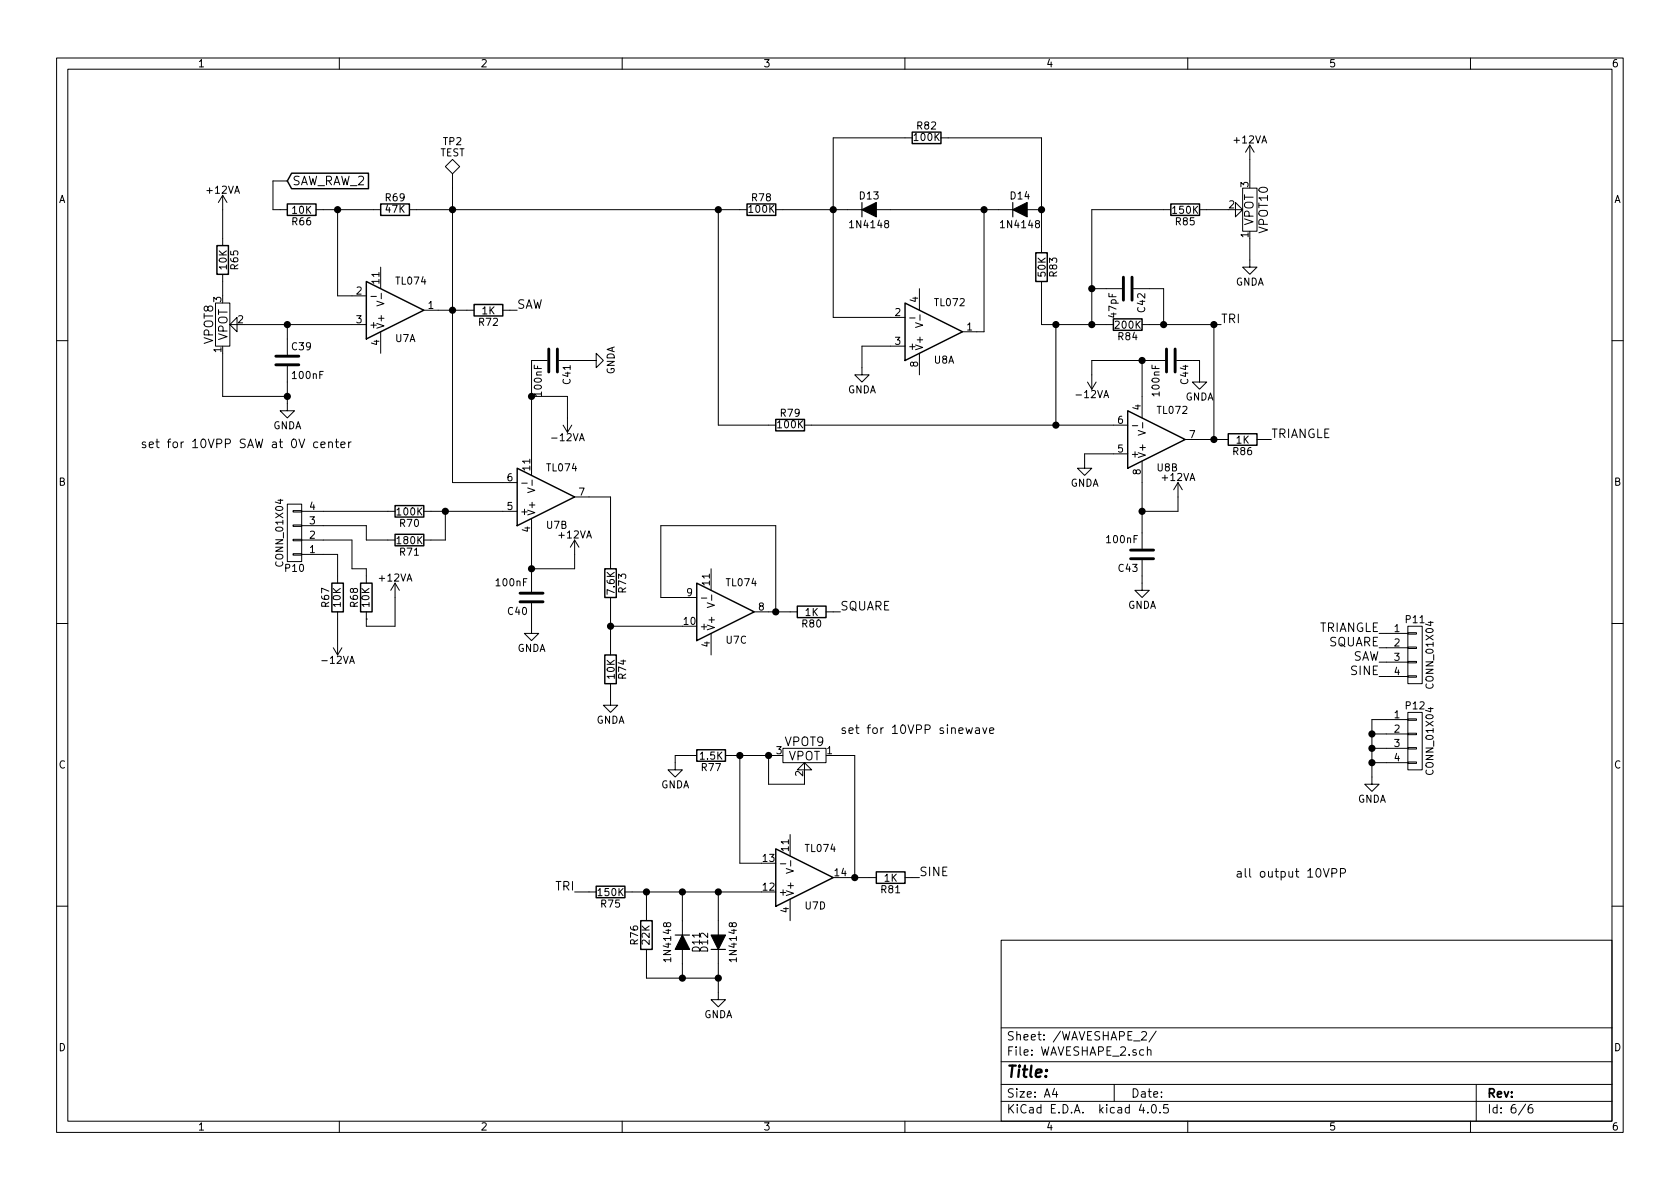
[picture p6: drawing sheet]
<svg xmlns="http://www.w3.org/2000/svg" width="297mm" height="210mm" viewBox="0 0 297 210" stroke-linecap="round" stroke-linejoin="round" font-family="sans-serif">
<g fill="none" stroke="#000" stroke-width=".18">
<path d="M10 10.3h277v189.9h-277zM12 12.2h273v186.1h-273zM60 10.3v1.9M110 10.3v1.9M160 10.3v1.9M210 10.3v1.9M260 10.3v1.9M39.4 34.5v8.9M39.4 34.5l-.8 1.3M39.4 34.5l.7 1.3M50.8 32h-2.5v5.1h2.5M55.9 37.1h11.4"/>
<path d="M59.7 37.1v15.2h5.1M72.4 37.1h59.7M80 28.2l1.3 1.3-1.3 1.2-1.3-1.2zM80 30.7v54.6h11.4M127 37.1v38.1h10.2M137.2 37.1h46.9M161.3 24.4h-14v31.7h12.7M166.4 24.4h17.7v20.3M174 37.1v21.6h-3.8M207 37.1h-14v20.3M212.1 37.1h5.1M218.4 37.1h1.3l-1.3-1.3v2.5l1.3-1.2"/>
<path d="M219.7 33.3h2.5v7.6h-2.5zM221 25.6v6.4M221 25.6l-.8 1.3M221 25.6l.7 1.3M38.1 53.6h2.5v7.6h-2.5zM39.4 48.5v3.8M40.6 57.4l1.3 1.3v-2.6l-1.3 1.3h1.3M43.2 57.4h21.6M50.8 57.4v5.3M65.6 52.4h.9M66.6 53.3l1.3 .4-1.3 .4M67.3 47.2v3.8"/>
<path d="M67.3 58.7v3.8M67.4 51.9v.9M74.9 54.9h8.9M88.9 54.9h2.5M160.8 56.2h1M161.9 57.1l1.2 .4-1.2 .4M162.6 51v3.9M162.7 55.7v.9M184.1 49.8v7.6h12.7M186.7 57.4v17.8M193 51h5.4M200.4 51h5.3v6.4"/>
<path d="M201.9 57.4h14M214.6 57.4v20.3M221 42.2v5h1.2l-1.2 1.3-1.3-1.3h1.3M10 60.2h2M25.7 78.2h-.3l-.3 .2 .1 .2 .5 .1v.4h-.6M26.4 78.7l.7-.2v-.3h-.5l-.2 .2 .1 .7h.6M27.6 78.2h.5M27.8 77.6v1.4l.3 .2M29.6 78.2h.6M39.4 62.5v7.6h11.4M50.8 64.8v7.8h1.3l-1.3 1.3-1.3-1.3h1.3M62.1 78.2h-.3l-.2 .3"/>
<path d="M94 70.1h6.3v6.3M96.8 63.7h-2.8v20.4M98.8 63.7h6.6v-1.2l1.3 1.2-1.3 1.3v-1.3M99.6 75.2l.7 1.2M101.1 75.2l-.8 1.2M142.2 75.2h57.2M160 61.2h-7.6v5.1h1.3l-1.3 1.3-1.3-1.3h1.3M162.6 62.5v3.8M192.3 67.6l.7 1.2M193.8 67.6l-.8 1.2M200.2 75.3h1M201.2 76.1l1.3 .4-1.3 .5"/>
<path d="M201.9 63.7v10.2M202 74.7v1M206 63.7h-13v5.1M208 63.7h4.1v3.9h1.3l-1.3 1.2-1.3-1.2h1.3M209.5 77.7h7.7M222.2 77.7h2.6M285 60.2h2M50.8 89.1h2.5v10.2h-2.5zM51.8 90.3h1.5v.2h-1.5zM51.8 92.8h1.5v.3h-1.5zM51.8 95.4h1.5v.2h-1.5zM51.8 97.9h1.5v.3h-1.5z"/>
<path d="M53.3 90.4h16.5M53.3 95.5h8.9v5.1h2.6v2.5M53.3 93h11.5v2.5h5M53.3 98h6.4v5.1M74.9 90.4h16.5M78.7 90.4v5.1h-3.8M92.3 85.4h.9M93.3 86.3l1.3 .4-1.3 .4M94 91.7v12.9M94.1 84.9v.9M101.6 87.9h6.3v12.7M101.6 95.5l-.8 1.3"/>
<path d="M101.6 95.5v5.1h-7.6M101.6 95.5l.8 1.3M199.4 80.3h-7.6v2.5h1.2l-1.2 1.3-1.3-1.3h1.3M201.9 99.1v5.3h1.3l-1.3 1.3-1.2-1.3h1.2M201.9 81.5v15.5M208.3 85.3v5.1h-6.4M208.3 85.3l-.8 1.3M208.3 85.3l.7 1.3M10 110.3h2M58.9 114.5l.8 1.3M59.7 108.2v7.6M60.5 114.5l-.8 1.3"/>
<path d="M64.8 109.5h.1M69.8 103.1v7.6h-5v-2.5M69.8 103.1l-.7 1.3M69.8 103.1l.8 1.3M94 106.7v5.3h1.2l-1.2 1.3-1.3-1.3h1.3M107.9 105.7v10.1M107.9 110.7h12.7M123.2 105.7h-6.4v-12.7h20.4v15.2M124 105.8h1M125 106.6l1.3 .4-1.3 .4M125.7 100.6v3.8M125.7 112v3.8"/>
<path d="M125.8 105.2v1M133.3 108.2h7.7M146 108.2h2.6M243.8 112h5.1M243.8 114.5h5.1M243.8 117.1h5.1M243.8 119.6h5.1M248.9 119.5h1.5v.3h-1.5zM248.9 117h1.5v.2h-1.5zM248.9 114.4h1.5v.3h-1.5zM248.9 111.9h1.5v.2h-1.5zM248.9 110.7h2.6v10.2h-2.6z"/>
<path d="M285 110.3h2M107.9 120.9v3.8h1.3l-1.3 1.3-1.2-1.3h1.2M123.2 133.6h-3.8v2.5h1.2l-1.2 1.3-1.3-1.3h1.3M128.3 133.6h8.9M130.8 133.6v19h3.8M135.9 133.6v5.1h6.3v-1.3M138.4 132.3h7.6v2.6h-7.6zM142.2 134.9l1.3 1.2h-2.5l1.2-1.2v1.2M147.3 133.6h3.8v21.6M170.8 128.7l.3 1 .2-.7 .4 .7 .2-1M172.5 128.8h.6l.1 .9M173.2 129.1h-.5a.3 .3 0 0 0-.3 .3 .3 .3 0 0 0 .3 .3l.5-.1"/>
<path d="M173.8 128.7l.3 1 .4-1M175 129.2l.7-.1-.1-.3-.4-.1-.2 .2 .1 .7h.5M242.6 129.8h6.3M242.6 132.3h6.3M242.6 134.9h6.3M248.9 134.7h1.5v.3h-1.5zM248.9 132.2h1.5v.3h-1.5zM248.9 129.7h1.5v.2h-1.5zM248.9 127.1h1.5v.3h-1.5zM248.9 126h2.6v10.1h-2.6zM248.9 127.2h-6.3v11.5h1.2l-1.2 1.2-1.3-1.2h1.3M101.6 157.7h3.8"/>
<path d="M110.5 157.7h24.1M114.3 157.7v5.1M120.6 157.7v15.3M127 157.7v19.1h1.3l-1.3 1.2-1.3-1.2h1.3M138 152.7h.9M139 153.6l1.3 .4-1.3 .4M139.7 147.6v3.8M139.7 159v3.8M139.8 152.2v1M149.9 155.2h5M160 155.2h2.6M234 153.6l.5 1.5 .5-1.5"/>
<path d="M235.5 154.4l.7-.1 .2-.2-.1-.4-.2-.1h-.6v1.5M237 154.4l.7-.1 .2-.2-.1-.4-.2-.1h-.6v1.5M10 160.2h2M114.3 167.9v5.1h12.7M177 166.3h108v32h-108zM285 160.2h2M60 198.3v1.9M110 198.3v1.9M160 198.3v1.9M177 194.8h108M177 191.8h108M177 187.8h108"/>
<path d="M177 181.8h108M186.4 192.5l-.3 1h.9M186.8 193v1M197 191.8v3M201.8 195.2l-.4 1.1h1M201.9 182.6l.2-.2h.3l.3 .4-.9 1.1h.9M202.9 185.7l.2-.1 .4 .1v.9M202.9 185.1v1.5M202.9 196.7v.1M203.8 195.4l.1-.1a.81 .81 0 0 1 .6 .6 .81 .81 0 0 1-.3 .8l-.1 .1a.8 .8 0 0 1-.6-.6 .8 .8 0 0 1 .3-.8zM204.4 182.3l-1.3 2M205.1 196.7v.1"/>
<path d="M206.5 195.3h-.7l-.1 .7 .2-.1 .5 .1 .2 .2-.1 .5-.2 .1-.6-.1M210 198.3v1.9M260 198.3v1.9M261 191.8v6.5M269.7 195.2l-1.2 2M270.9 195.3a.59 .59 0 0 0-.7 .7l.1 .7 .2 .1 .5-.1v-.5l-.1-.2-.4-.1-.3 .3"/>
</g>
<g fill="none" stroke="#000" stroke-width=".25">
<path d="M50.8 36.1h5.1v2h-5.1zM51.6 30.6h13.6v2.8h-13.6l-.8-1.4zM67.3 36.1h5.1v2h-5.1zM132.1 36.1h5.1v2h-5.1zM161.3 23.4h5.1v2h-5.1zM207 36.1h5.1v2h-5.1zM38.4 43.4h2v5.1h-2zM64.8 49.8l10.1 5.1-10.1 5zM83.8 53.8h5.1v2.1h-5.1zM160 53.6l10.2 5.1-10.2 5zM183.1 44.7h2.1v5.1h-2.1zM196.8 56.4h5.1v2h-5.1z"/>
<path d="M137.2 74.2h5v2h-5zM199.4 72.6l10.1 5.1-10.1 5.1zM217.2 76.7h5v2h-5zM69.8 89.4h5.1v2h-5.1zM69.8 94.5h5.1v2h-5.1zM91.4 82.8l10.2 5.1-10.2 5.1zM58.7 103.1h2v5.1h-2zM63.8 103.1h2v5.1h-2zM106.9 115.8h2.1v5.1h-2.1zM106.9 100.6h2.1v5.1h-2.1zM123.2 103.1l10.1 5.1-10.1 5.1zM141 107.2h5v2h-5z"/>
<path d="M123.2 132.6h5.1v2h-5.1zM105.4 156.7h5.1v2h-5.1zM137.2 150.1l10.1 5.1-10.1 5.1zM154.9 154.2h5.1v2h-5.1zM113.3 162.8h2v5.1h-2z"/>
</g>
<path d="M198.6 49v4.1M200.2 49v4.1M48.8 64.5h4M48.8 63h4M97 61.7v4.1M98.6 61.7v4.1M206.2 61.7v4.1M207.8 61.7v4.1M199.9 97.3h4.1M199.9 98.8h4.1M91.9 104.9h4.1M91.9 106.4h4.1" fill="none" stroke="#000" stroke-width=".51"/>
<path d="M152.4 35.8v2.5M179.1 35.8v2.5M119.4 165.3h2.5M125.7 167.9h2.6" fill="none" stroke="#000" stroke-width=".2"/>
<path d="M152.4 37.1l2.5-1.3v2.5zM179.1 37.1l2.5-1.3v2.5zM120.6 165.3l1.3 2.6h-2.5zM125.7 165.3h2.6l-1.3 2.6z" fill="#000" stroke="#000" stroke-width=".2"/>
<g fill="#000" stroke="#000" stroke-width=".25">
<circle cx="59.7" cy="37.1" r=".51"/>
<circle cx="80" cy="37.1" r=".51"/>
<circle cx="127" cy="37.1" r=".51"/>
<circle cx="147.3" cy="37.1" r=".51"/>
<circle cx="174" cy="37.1" r=".51"/>
<circle cx="184.2" cy="37.1" r=".51"/>
<circle cx="50.8" cy="57.4" r=".51"/>
<circle cx="80" cy="54.9" r=".51"/>
<circle cx="186.7" cy="57.4" r=".51"/>
<circle cx="193" cy="51" r=".51"/>
<circle cx="193" cy="57.4" r=".51"/>
<circle cx="205.7" cy="57.4" r=".51"/>
<circle cx="214.6" cy="57.4" r=".51"/>
<circle cx="50.8" cy="70.1" r=".51"/>
<circle cx="94" cy="70.1" r=".51"/>
<circle cx="186.7" cy="75.2" r=".51"/>
<circle cx="201.9" cy="63.7" r=".51"/>
<circle cx="214.6" cy="77.7" r=".51"/>
<circle cx="78.7" cy="90.4" r=".51"/>
<circle cx="201.9" cy="90.4" r=".51"/>
<circle cx="94" cy="100.6" r=".51"/>
<circle cx="108" cy="110.7" r=".51"/>
<circle cx="137.2" cy="108.2" r=".51"/>
<circle cx="130.8" cy="133.6" r=".51"/>
<circle cx="135.9" cy="133.6" r=".51"/>
<circle cx="242.6" cy="132.3" r=".51"/>
<circle cx="242.6" cy="129.8" r=".51"/>
<circle cx="242.6" cy="134.9" r=".51"/>
<circle cx="114.3" cy="157.7" r=".51"/>
<circle cx="120.7" cy="157.7" r=".51"/>
<circle cx="127" cy="157.7" r=".51"/>
<circle cx="151.1" cy="155.2" r=".51"/>
<circle cx="120.7" cy="173" r=".51"/>
<circle cx="127" cy="173" r=".51"/>
</g>
<text font-size="2.8" x="178" y="190.5">Title:</text>
<g font-size="2.1">
<text x="51.7" y="32.8">SAW_RAW_2</text>
<text x="221.6" y="40" transform="rotate(-90 221.6 40)">VPOT</text>
<text x="224.2" y="41.1" transform="rotate(-90 224.2 41.1)">VPOT10</text>
<text x="91.4" y="54.6">SAW</text>
<text x="215.9" y="57.1">TRI</text>
<text x="37.7" y="60.9" transform="rotate(-90 37.7 60.9)">VPOT8</text>
<text x="40.2" y="60.3" transform="rotate(-90 40.2 60.3)">VPOT</text>
<text x="224.8" y="77.5">TRIANGLE</text>
<text x="30.4" y="79.2">set for 10VPP SAW at 0V center</text>
<text x="148.6" y="107.9">SQUARE</text>
<text x="233" y="111.8">TRIANGLE</text>
<text x="234.8" y="114.3">SQUARE</text>
<text x="238.9" y="116.8">SAW</text>
<text x="238.9" y="119.4">SINE</text>
<text x="138.7" y="131.9">VPOT9</text>
<text x="148.6" y="129.8">set for 10VPP sinewave</text>
<text x="139.3" y="134.5">VPOT</text>
<text x="162.6" y="154.9">SINE</text>
<text x="218.4" y="155.2">all output 10VPP</text>
<text x="98.2" y="157.5">TRI</text>
<text x="178" y="184">Sheet: /WAVESHAPE_2/</text>
<text x="178" y="186.7">File: WAVESHAPE_2.sch</text>
<text x="178" y="196.9">KiCad E.D.A. kicad 4.0.5</text>
<text x="178" y="194.1">Size: A4</text>
<text x="200" y="194.1">Date:</text>
<text x="263" y="194.1">Rev:</text>
<text x="263" y="196.9">Id: 6/6</text>
</g>
<g font-size="1.8">
<text x="35" y="11.9">1</text>
<text x="85" y="11.9">2</text>
<text x="135" y="11.9">3</text>
<text x="185" y="11.9">4</text>
<text x="235" y="11.9">5</text>
<text x="285" y="11.9">6</text>
<text x="162.2" y="22.9">R82</text>
<text x="77.7" y="27.6">TEST</text>
<text x="78.4" y="25.6">TP2</text>
<text x="161.7" y="24.9">100K</text>
<text x="218.3" y="25.3">+12VA</text>
<text x="10.4" y="35.9">A</text>
<text x="36.7" y="34.2">+12VA</text>
<text x="68.2" y="35.6">R69</text>
<text x="133" y="35.6">R78</text>
<text x="152" y="35.2">D13</text>
<text x="178.7" y="35.2">D14</text>
<text x="220.7" y="33.1" transform="rotate(-90 220.7 33.1)">3</text>
<text x="285.4" y="35.9">A</text>
<text x="51.7" y="39.8">R66</text>
<text x="51.7" y="37.8">10K</text>
<text x="68.2" y="37.6">47K</text>
<text x="132.5" y="37.6">100K</text>
<text x="150.6" y="40.3">1N4148</text>
<text x="177.2" y="40.3">1N4148</text>
<text x="207.4" y="37.8">150K</text>
<text x="207.9" y="39.8">R85</text>
<text x="217.3" y="36.8">2</text>
<text x="40.1" y="47.6" transform="rotate(-90 40.1 47.6)">10K</text>
<text x="42.1" y="47.6" transform="rotate(-90 42.1 47.6)">R65</text>
<text x="220.7" y="42" transform="rotate(-90 220.7 42)">1</text>
<text x="39.1" y="53.4" transform="rotate(-90 39.1 53.4)">3</text>
<text x="63" y="52.1">2</text>
<text x="67.1" y="50.1" transform="rotate(-90 67.1 50.1)">11</text>
<text x="70.1" y="50.3">TL074</text>
<text x="162.3" y="53.4" transform="rotate(-90 162.3 53.4)">4</text>
<text x="184.9" y="48.9" transform="rotate(-90 184.9 48.9)">50K</text>
<text x="186.9" y="48.9" transform="rotate(-90 186.9 48.9)">R83</text>
<text x="218.4" y="50.5">GNDA</text>
<text x="42.1" y="57.1">2</text>
<text x="63" y="57.1">3</text>
<text x="65.3" y="58">+</text>
<text x="67.9" y="58.2" transform="rotate(-90 67.9 58.2)">V+</text>
<text x="75.7" y="54.6">1</text>
<text x="84.7" y="57.6">R72</text>
<text x="85.2" y="55.6">1K</text>
<text x="158.3" y="55.9">2</text>
<text x="165.4" y="54.1">TL072</text>
<text x="171" y="58.4">1</text>
<text x="197.3" y="58.1">200K</text>
<text x="197.4" y="56.1" transform="rotate(-90 197.4 56.1)">47pF</text>
<text x="202.5" y="55.2" transform="rotate(-90 202.5 55.2)">C42</text>
<text x="39.1" y="62.3" transform="rotate(-90 39.1 62.3)">1</text>
<text x="51.7" y="61.9">C39</text>
<text x="67.1" y="61.1" transform="rotate(-90 67.1 61.1)">4</text>
<text x="69.9" y="60.5">U7A</text>
<text x="158.3" y="61">3</text>
<text x="160.5" y="61.8">+</text>
<text x="162.3" y="64.9" transform="rotate(-90 162.3 64.9)">8</text>
<text x="163.2" y="62" transform="rotate(-90 163.2 62)">V+</text>
<text x="165.2" y="64.3">U8A</text>
<text x="197.8" y="60.1">R84</text>
<text x="51.8" y="67">100nF</text>
<text x="95.8" y="69.9" transform="rotate(-90 95.8 69.9)">100nF</text>
<text x="100.9" y="67.9" transform="rotate(-90 100.9 67.9)">C41</text>
<text x="108.7" y="66.3" transform="rotate(-90 108.7 66.3)">GNDA</text>
<text x="149.8" y="69.5">GNDA</text>
<text x="190.6" y="70.4">-12VA</text>
<text x="205" y="69.9" transform="rotate(-90 205 69.9)">100nF</text>
<text x="209.5" y="70.8">GNDA</text>
<text x="210.1" y="67.9" transform="rotate(-90 210.1 67.9)">C44</text>
<text x="48.2" y="75.9">GNDA</text>
<text x="97.8" y="78">-12VA</text>
<text x="137.6" y="75.7">100K</text>
<text x="138.1" y="73.7">R79</text>
<text x="197.6" y="74.9">6</text>
<text x="201.7" y="72.5" transform="rotate(-90 201.7 72.5)">4</text>
<text x="204.7" y="73.2">TL072</text>
<text x="210.3" y="77.5">7</text>
<text x="93.7" y="83.1" transform="rotate(-90 93.7 83.1)">11</text>
<text x="96.8" y="83.3">TL074</text>
<text x="197.6" y="80">5</text>
<text x="199.9" y="80.9">+</text>
<text x="201.7" y="83.9" transform="rotate(-90 201.7 83.9)">8</text>
<text x="202.6" y="81" transform="rotate(-90 202.6 81)">V+</text>
<text x="204.6" y="83.3">U8B</text>
<text x="218.1" y="80.5">R86</text>
<text x="218.6" y="78.4">1K</text>
<text x="10.4" y="85.9">B</text>
<text x="89.7" y="85.1">6</text>
<text x="102.4" y="87.6">7</text>
<text x="189.2" y="86">GNDA</text>
<text x="205.6" y="85">+12VA</text>
<text x="285.4" y="85.9">B</text>
<text x="54.8" y="95.2">2</text>
<text x="54.8" y="92.7">3</text>
<text x="54.8" y="90.2">4</text>
<text x="70.3" y="91.1">100K</text>
<text x="70.8" y="93.2">R70</text>
<text x="89.7" y="90.2">5</text>
<text x="91.9" y="91.1">+</text>
<text x="93.7" y="94.1" transform="rotate(-90 93.7 94.1)">4</text>
<text x="94.6" y="91.2" transform="rotate(-90 94.6 91.2)">V+</text>
<text x="96.7" y="93.5">U7B</text>
<text x="98.9" y="95.2">+12VA</text>
<text x="50.1" y="99.9" transform="rotate(-90 50.1 99.9)">CONN_01X04</text>
<text x="50.5" y="101.1">P10</text>
<text x="54.8" y="97.8">1</text>
<text x="70.3" y="96.2">180K</text>
<text x="70.8" y="98.2">R71</text>
<text x="195.8" y="96">100nF</text>
<text x="197.8" y="101.1">C43</text>
<text x="58.2" y="107.3" transform="rotate(-90 58.2 107.3)">R67</text>
<text x="60.2" y="107.3" transform="rotate(-90 60.2 107.3)">10K</text>
<text x="63.3" y="107.3" transform="rotate(-90 63.3 107.3)">R68</text>
<text x="65.3" y="107.3" transform="rotate(-90 65.3 107.3)">10K</text>
<text x="67.1" y="102.8">+12VA</text>
<text x="87.9" y="103.7">100nF</text>
<text x="108.7" y="105" transform="rotate(-90 108.7 105)">7.6K</text>
<text x="110.7" y="104.7" transform="rotate(-90 110.7 104.7)">R73</text>
<text x="121.4" y="105.4">9</text>
<text x="125.5" y="103.4" transform="rotate(-90 125.5 103.4)">11</text>
<text x="128.5" y="103.7">TL074</text>
<text x="134.1" y="107.9">8</text>
<text x="199.3" y="107.6">GNDA</text>
<text x="89.9" y="108.7">C40</text>
<text x="121" y="110.5">10</text>
<text x="123.7" y="111.4">+</text>
<text x="126.4" y="111.5" transform="rotate(-90 126.4 111.5)">V+</text>
<text x="128.4" y="113.8">U7C</text>
<text x="141.9" y="110.9">R80</text>
<text x="142.4" y="108.9">1K</text>
<text x="246.5" y="111.8">1</text>
<text x="248.6" y="110.2">P11</text>
<text x="57.2" y="117.4">-12VA</text>
<text x="91.4" y="115.3">GNDA</text>
<text x="108.7" y="120" transform="rotate(-90 108.7 120)">10K</text>
<text x="110.7" y="120" transform="rotate(-90 110.7 120)">R74</text>
<text x="125.5" y="114.4" transform="rotate(-90 125.5 114.4)">4</text>
<text x="246.5" y="114.3">2</text>
<text x="246.5" y="116.8">3</text>
<text x="246.5" y="119.4">4</text>
<text x="248.6" y="125.4">P12</text>
<text x="253.4" y="121.5" transform="rotate(-90 253.4 121.5)">CONN_01X04</text>
<text x="105.4" y="128">GNDA</text>
<text x="246.5" y="127">1</text>
<text x="246.5" y="129.5">2</text>
<text x="10.4" y="135.9">C</text>
<text x="123.9" y="134.3">1.5K</text>
<text x="124.1" y="136.3">R77</text>
<text x="137.3" y="133.3">3</text>
<text x="142" y="137.3" transform="rotate(-90 142 137.3)">2</text>
<text x="146.2" y="133.3">1</text>
<text x="246.5" y="132.1">3</text>
<text x="246.5" y="134.6">4</text>
<text x="253.4" y="136.7" transform="rotate(-90 253.4 136.7)">CONN_01X04</text>
<text x="285.4" y="135.9">C</text>
<text x="116.8" y="139.4">GNDA</text>
<text x="240" y="141.9">GNDA</text>
<text x="134.9" y="152.4">13</text>
<text x="139.4" y="150.4" transform="rotate(-90 139.4 150.4)">11</text>
<text x="142.5" y="150.6">TL074</text>
<text x="147.6" y="154.9">14</text>
<text x="156.4" y="155.9">1K</text>
<text x="105.8" y="158.4">150K</text>
<text x="106.3" y="160.5">R75</text>
<text x="134.9" y="157.5">12</text>
<text x="137.7" y="158.4">+</text>
<text x="139.4" y="161.4" transform="rotate(-90 139.4 161.4)">4</text>
<text x="140.3" y="158.5" transform="rotate(-90 140.3 158.5)">V+</text>
<text x="142.4" y="160.8">U7D</text>
<text x="155.9" y="157.9">R81</text>
<text x="112.8" y="167" transform="rotate(-90 112.8 167)">R76</text>
<text x="114.8" y="167" transform="rotate(-90 114.8 167)">22K</text>
<text x="118.6" y="169.7" transform="rotate(-90 118.6 169.7)">1N4148</text>
<text x="123.7" y="168.2" transform="rotate(-90 123.7 168.2)">D11</text>
<text x="125.2" y="168.2" transform="rotate(-90 125.2 168.2)">D12</text>
<text x="130.3" y="169.7" transform="rotate(-90 130.3 169.7)">1N4148</text>
<text x="10.4" y="185.9">D</text>
<text x="124.4" y="180">GNDA</text>
<text x="285.4" y="185.9">D</text>
<text x="35" y="199.9">1</text>
<text x="85" y="199.9">2</text>
<text x="135" y="199.9">3</text>
<text x="185" y="199.9">4</text>
<text x="235" y="199.9">5</text>
<text x="285" y="199.9">6</text>
</g>
</svg>
